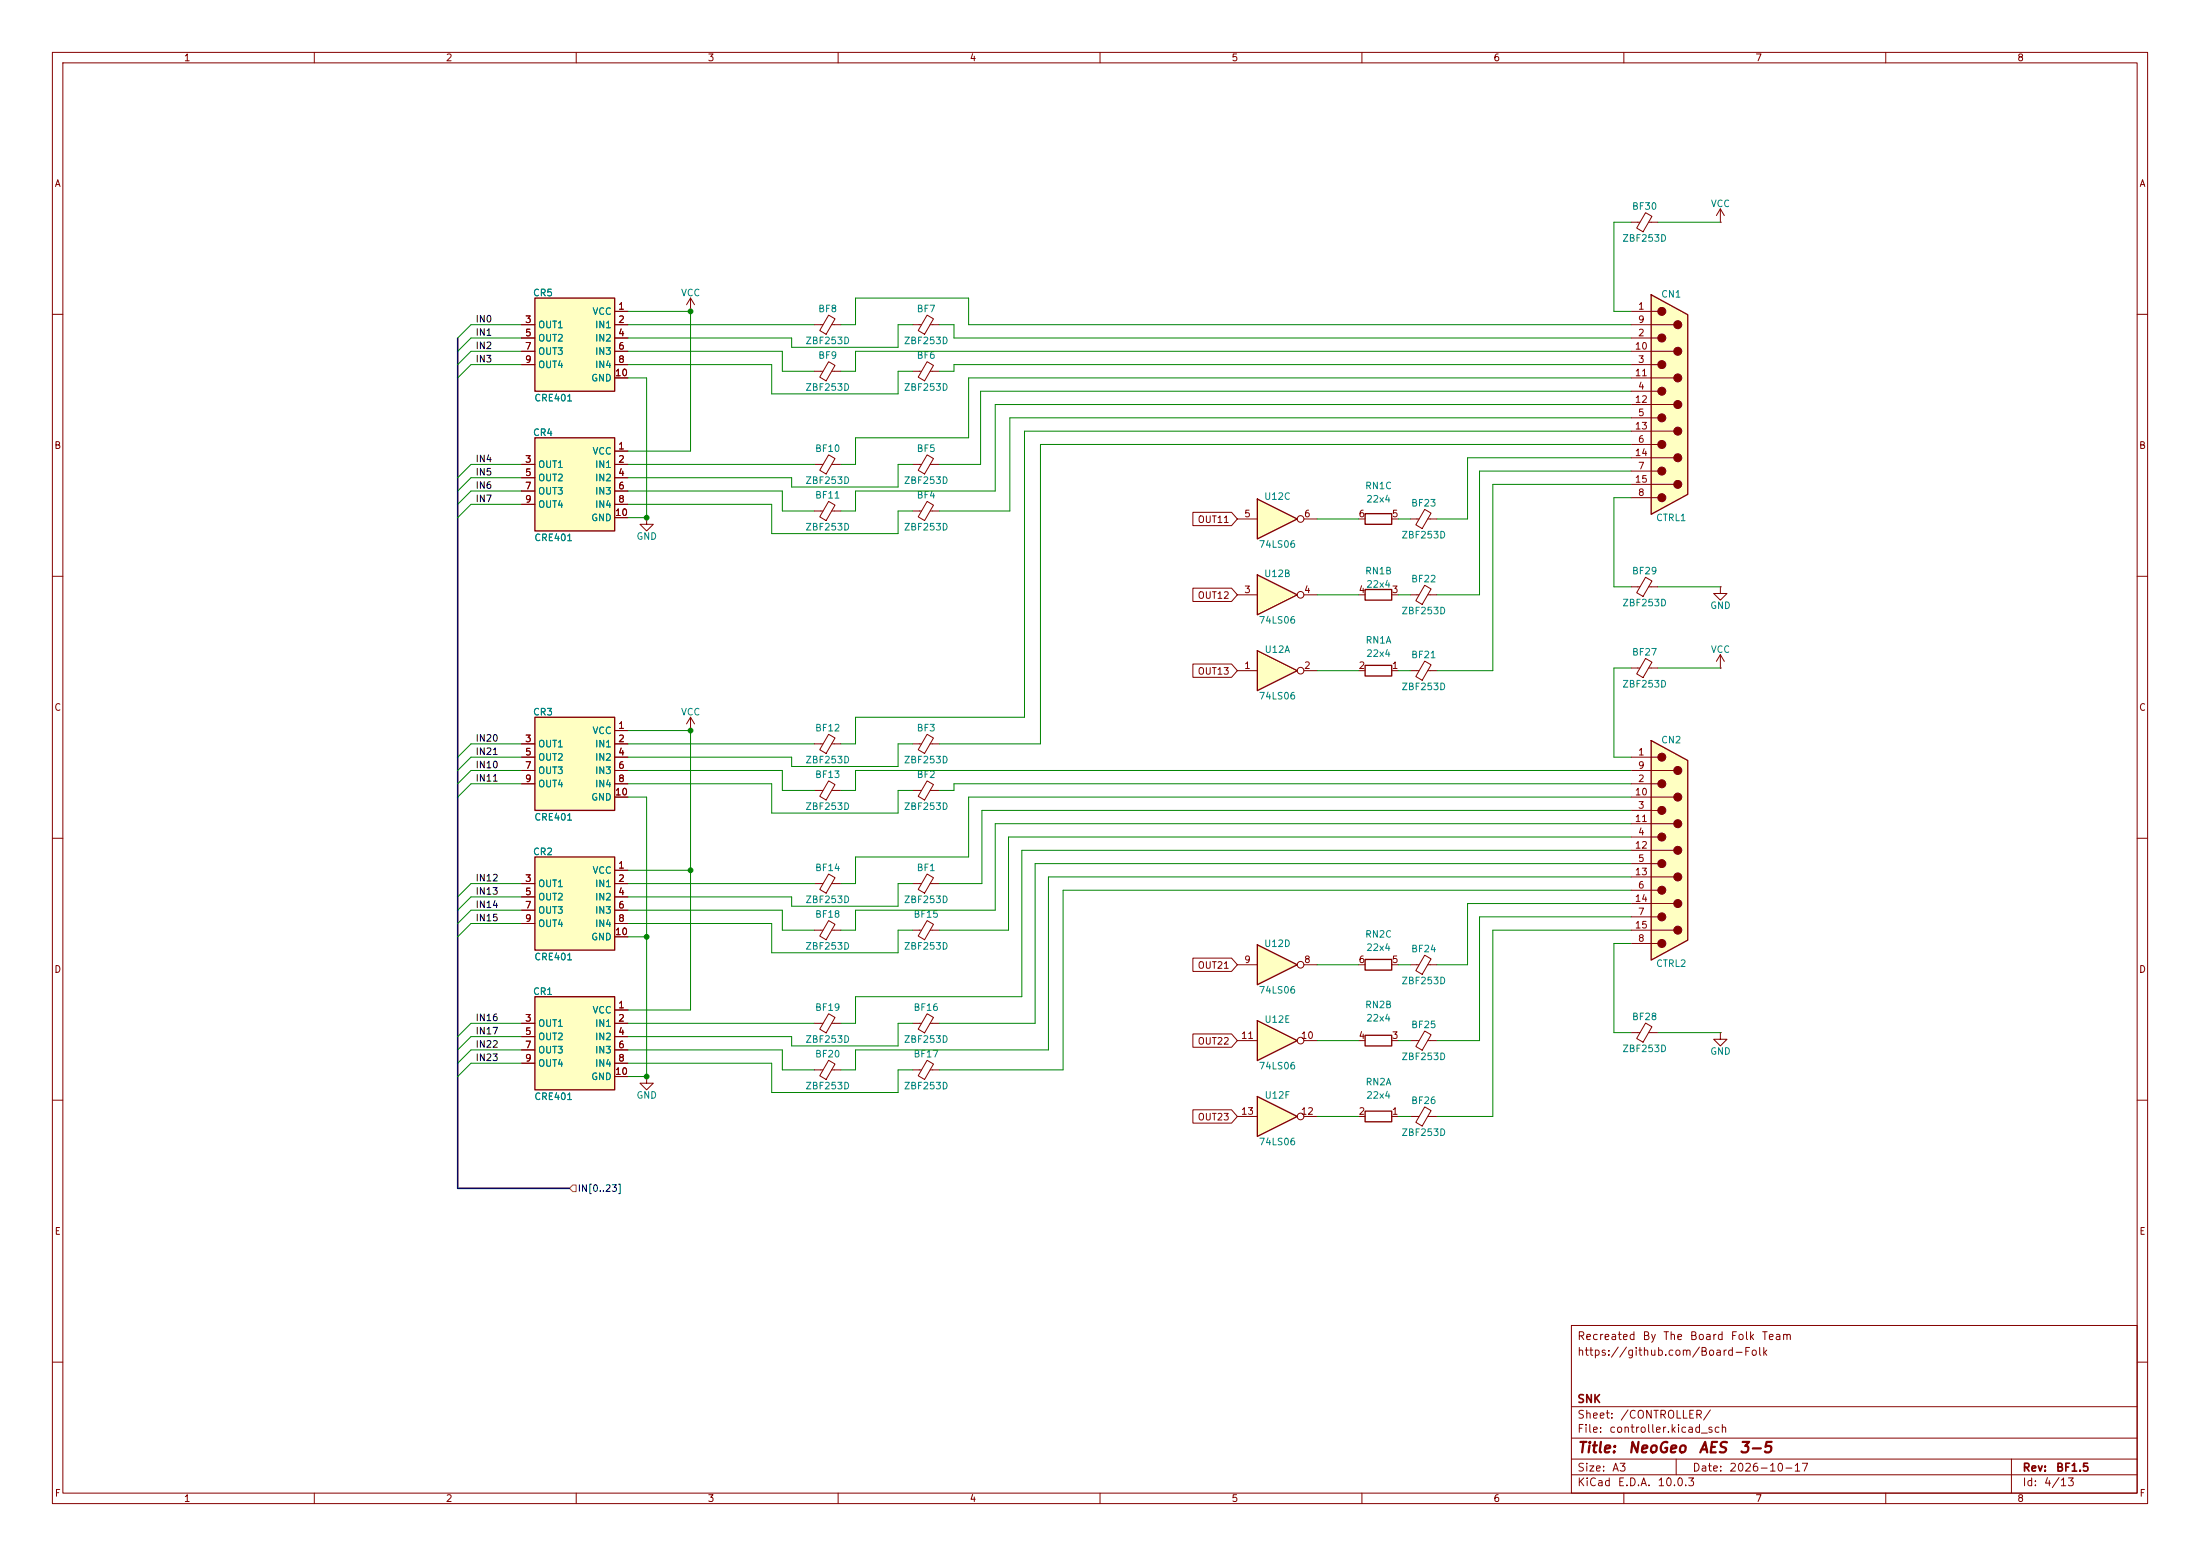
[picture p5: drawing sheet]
<svg xmlns="http://www.w3.org/2000/svg" width="420mm" height="297mm" viewBox="0 0 420 297" stroke-linecap="round" stroke-linejoin="round" font-family="sans-serif">
<g fill="none" stroke="#840000" stroke-width=".19">
<path d="M10 10h400v277h-400zM12 12h396v273h-396zM60 10v2M110 10v2M160 10v2M210 10v2M260 10v2M310 10v2M360 10v2M328.4 39.9v2.5M328.4 39.9l-.7 1.2M328.4 39.9l.8 1.2"/>
<path d="M311.4 42.4h1.7M314.1 40.6l1.3 .7-1.7 2.9-1.3-.7zM314.7 42.4h1.8M328.4 42.4h.1M10 60h2M155.4 70.9h1.7M158.2 69l1.2 .7-1.7 3-1.2-.7zM158.8 70.9h1.7M408 60h2M10 110h2M269.2 113.5h1.7M272 111.7l1.2 .7-1.7 3-1.2-.7z"/>
<path d="M272.6 113.5h1.7M311.4 112h1.7M314.1 110.2l1.3 .7-1.7 2.9-1.3-.7zM314.7 112h1.8M328.4 112v1.3h1.3l-1.3 1.3-1.2-1.3h1.2M328.4 112h.1M408 110h2M311.4 127.5h1.7M314.1 125.7l1.3 .7-1.7 2.9-1.3-.7zM314.7 127.5h1.8M328.4 127.5h.1M328.4 125l-.7 1.2"/>
<path d="M328.4 125l.8 1.2M328.4 125v2.5M10 160h2M174.2 142h1.7M174.2 150.9h1.7M177 140.2l1.2 .7-1.7 2.9-1.2-.7zM177 149l1.2 .8-1.7 2.9-1.2-.7zM177.6 142h1.7M177.6 150.9h1.7M408 160h2M10 210h2M408 210h2"/>
<path d="M300 253h108v32h-108zM10 260h2M300 278.5h108M300 274.5h108M300 268.5h108M320 278.5v3M384 278.5v6.5M408 260h2M60 285v2M110 285v2M160 285v2M210 285v2"/>
<path d="M260 285v2M300 281.5h108M310 285v2M360 285v2"/>
</g>
<path d="M315.2 56.3l7 3.8v34.3l-7 3.8z" fill="#ffffc2"/>
<g fill="none" stroke="#840000" stroke-width=".19">
<path d="M311.4 59.4h5.1M311.4 79.8h5.1M311.4 77.2h8.1M311.4 74.7h5.1M311.4 72.1h8.1M311.4 69.6h5.1M311.4 67.1h8.1M311.4 64.5h5.1M311.4 62h8.1M311.4 95h5.1M311.4 92.5h8.1M311.4 89.9h5.1"/>
<path d="M311.4 87.4h8.1M311.4 84.8h5.1M311.4 82.3h8.1M155.4 168.7h1.7M158.2 166.8l1.2 .7-1.7 3-1.2-.7zM158.8 168.7h1.7"/>
</g>
<path d="M315.2 56.3l7 3.8v34.3l-7 3.8z" fill="none" stroke="#840000" stroke-width=".25"/>
<g fill="#840000" stroke="#840000" stroke-width=".19">
<circle cx="317.2" cy="95" r=".76"/>
<circle cx="317.2" cy="89.9" r=".76"/>
<circle cx="317.2" cy="84.8" r=".76"/>
<circle cx="317.2" cy="79.8" r=".76"/>
<circle cx="317.2" cy="74.7" r=".76"/>
<circle cx="317.2" cy="69.6" r=".76"/>
<circle cx="317.2" cy="64.5" r=".76"/>
<circle cx="317.2" cy="59.4" r=".76"/>
<circle cx="320.3" cy="92.5" r=".76"/>
<circle cx="320.3" cy="87.4" r=".76"/>
<circle cx="320.3" cy="82.3" r=".76"/>
<circle cx="320.3" cy="77.2" r=".76"/>
<circle cx="320.3" cy="72.1" r=".76"/>
<circle cx="320.3" cy="67.1" r=".76"/>
<circle cx="320.3" cy="62" r=".76"/>
</g>
<path d="M240 109.7l7.6 3.8-7.6 3.8z" fill="#ffffc2"/>
<path d="M240 109.7l7.6 3.8-7.6 3.8z" fill="none" stroke="#840000" stroke-width=".25"/>
<g fill="none" stroke="#840000" stroke-width=".19">
<path d="M174.2 97.5h1.7M174.2 88.6h1.7M177 95.7l1.2 .7-1.7 3-1.2-.7zM177 86.8l1.2 .7-1.7 3-1.2-.7zM177.6 97.5h1.7M177.6 88.6h1.7M236.2 113.5h3.8M248.9 113.5h2.6"/>
<circle cx="248.3" cy="113.5" r=".63"/>
</g>
<path d="M240 95.3l7.6 3.8-7.6 3.8z" fill="#ffffc2"/>
<path d="M240 95.3l7.6 3.8-7.6 3.8zM260.6 112.5h5.1v2.1h-5.1zM260.6 127h5.1v2h-5.1z" fill="none" stroke="#840000" stroke-width=".25"/>
<g fill="none" stroke="#840000" stroke-width=".19">
<path d="M174.2 70.9h1.7M177 69l1.2 .7-1.7 3-1.2-.7zM177.6 70.9h1.7M236.2 99.1h3.8M248.9 99.1h2.6M259.3 113.5h1.3M265.7 113.5h1.3M259.3 128h1.3M265.7 128h1.3M269.2 128h1.7M272 126.2l1.2 .7-1.7 2.9-1.2-.7zM272.6 128h1.7"/>
<path d="M174.2 168.7h1.7M177 166.8l1.2 .7-1.7 3-1.2-.7zM177.6 168.7h1.7"/>
<circle cx="248.3" cy="99.1" r=".63"/>
</g>
<path d="M240 124.2l7.6 3.8-7.6 3.8z" fill="#ffffc2"/>
<path d="M260.6 98h5.1v2.1h-5.1zM240 124.2l7.6 3.8-7.6 3.8zM260.6 212.1h5.1v2h-5.1z" fill="none" stroke="#840000" stroke-width=".25"/>
<g fill="none" stroke="#840000" stroke-width=".19">
<path d="M259.3 99.1h1.3M265.7 99.1h1.3M236.2 128h3.8M248.9 128h2.6M259.3 213.1h1.3M265.7 213.1h1.3M269.2 213.1h1.7M272 211.3l1.2 .7-1.7 2.9-1.2-.7zM272.6 213.1h1.7"/>
<circle cx="248.3" cy="128" r=".63"/>
</g>
<path d="M240 209.3l7.6 3.8-7.6 3.8z" fill="#ffffc2"/>
<path d="M240 209.3l7.6 3.8-7.6 3.8z" fill="none" stroke="#840000" stroke-width=".25"/>
<g fill="none" stroke="#840000" stroke-width=".19">
<path d="M155.4 142h1.7M158.2 140.2l1.2 .7-1.7 2.9-1.2-.7zM158.8 142h1.7M236.2 213.1h3.8M248.9 213.1h2.6"/>
<circle cx="248.3" cy="213.1" r=".63"/>
</g>
<path d="M240 180.3l7.6 3.9-7.6 3.8z" fill="#ffffc2"/>
<path d="M240 180.3l7.6 3.9-7.6 3.8z" fill="none" stroke="#840000" stroke-width=".25"/>
<g fill="none" stroke="#840000" stroke-width=".19">
<path d="M174.2 62h1.7M177 60.1l1.2 .8-1.7 2.9-1.2-.7zM177.6 62h1.7M236.2 184.2h3.8M248.9 184.2h2.6"/>
<circle cx="248.3" cy="184.1" r=".63"/>
</g>
<path d="M240 194.8l7.6 3.8-7.6 3.8z" fill="#ffffc2"/>
<path d="M240 194.8l7.6 3.8-7.6 3.8z" fill="none" stroke="#840000" stroke-width=".25"/>
<g fill="none" stroke="#840000" stroke-width=".19">
<path d="M155.4 97.5h1.7M158.2 95.7l1.2 .7-1.7 3-1.2-.7zM158.8 97.5h1.7M155.4 150.9h1.7M158.2 149l1.2 .8-1.7 2.9-1.2-.7zM158.8 150.9h1.7M236.2 198.6h3.8M248.9 198.6h2.6"/>
<circle cx="248.3" cy="198.6" r=".63"/>
</g>
<path d="M102.1 163.6h15.2v17.8h-15.2z" fill="#ffffc2"/>
<path d="M102.1 163.6h15.2v17.8h-15.2zM260.6 183.1h5.1v2.1h-5.1zM260.6 197.6h5.1v2h-5.1z" fill="none" stroke="#840000" stroke-width=".25"/>
<g fill="none" stroke="#840000" stroke-width=".19">
<path d="M99.6 168.7h2.5M99.6 171.2h2.5M99.6 173.7h2.5M99.6 176.3h2.5M117.3 166.1h2.6M117.3 168.7h2.6M117.3 171.2h2.6M117.3 173.7h2.6M117.3 176.3h2.6M117.3 178.8h2.6M259.3 198.6h1.3M259.3 184.2h1.3"/>
<path d="M265.7 198.6h1.3M265.7 184.2h1.3M269.2 198.6h1.7M269.2 184.2h1.7M272 196.8l1.2 .7-1.7 3-1.2-.8zM272 182.3l1.2 .7-1.7 3-1.2-.7zM272.6 198.6h1.7M272.6 184.2h1.7M311.4 197.1h1.7M314.1 195.3l1.3 .7-1.7 2.9-1.3-.7zM314.7 197.1h1.8M328.4 197.1v1.3h1.3l-1.3 1.2-1.2-1.2h1.2"/>
<path d="M328.4 197.1h.1"/>
</g>
<path d="M315.2 141.4l7 3.8v34.3l-7 3.8z" fill="#ffffc2"/>
<g fill="none" stroke="#840000" stroke-width=".19">
<path d="M311.4 159.8h5.1M311.4 157.2h8.1M311.4 154.7h5.1M311.4 152.1h8.1M311.4 149.6h5.1M311.4 147.1h8.1M311.4 144.5h5.1M311.4 177.5h8.1M311.4 175h5.1M311.4 172.5h8.1M311.4 169.9h5.1M311.4 167.4h8.1"/>
<path d="M311.4 164.8h5.1M311.4 162.3h8.1M311.4 180.1h5.1"/>
</g>
<path d="M315.2 141.4l7 3.8v34.3l-7 3.8z" fill="none" stroke="#840000" stroke-width=".25"/>
<g fill="#840000" stroke="#840000" stroke-width=".19">
<circle cx="317.2" cy="180.1" r=".76"/>
<circle cx="317.2" cy="175" r=".76"/>
<circle cx="317.2" cy="169.9" r=".76"/>
<circle cx="317.2" cy="164.8" r=".76"/>
<circle cx="317.2" cy="159.8" r=".76"/>
<circle cx="317.2" cy="154.7" r=".76"/>
<circle cx="317.2" cy="149.6" r=".76"/>
<circle cx="317.2" cy="144.5" r=".76"/>
<circle cx="320.3" cy="177.5" r=".76"/>
<circle cx="320.3" cy="172.5" r=".76"/>
<circle cx="320.3" cy="167.4" r=".76"/>
<circle cx="320.3" cy="162.3" r=".76"/>
<circle cx="320.3" cy="157.2" r=".76"/>
<circle cx="320.3" cy="152.1" r=".76"/>
<circle cx="320.3" cy="147.1" r=".76"/>
</g>
<path d="M102.1 56.9h15.2v17.8h-15.2z" fill="#ffffc2"/>
<path d="M102.1 56.9h15.2v17.8h-15.2z" fill="none" stroke="#840000" stroke-width=".25"/>
<g fill="none" stroke="#840000" stroke-width=".19">
<path d="M117.3 59.4h2.6M131.8 59.4h.1M131.8 56.9l-.7 1.3M131.8 56.9l.8 1.3M131.8 56.9v2.5M99.6 62h2.5M99.6 64.5h2.5M99.6 67.1h2.5M99.6 69.6h2.5M117.3 62h2.6M117.3 64.5h2.6M117.3 67.1h2.6"/>
<path d="M117.3 69.6h2.6M117.3 72.1h2.6"/>
</g>
<path d="M102.1 83.6h15.2v17.7h-15.2z" fill="#ffffc2"/>
<path d="M102.1 83.6h15.2v17.7h-15.2z" fill="none" stroke="#840000" stroke-width=".25"/>
<g fill="none" stroke="#840000" stroke-width=".19">
<path d="M99.6 88.6h2.5M99.6 91.2h2.5M99.6 93.7h2.5M99.6 96.3h2.5M117.3 86.1h2.6M117.3 88.6h2.6M117.3 91.2h2.6M117.3 93.7h2.6M117.3 96.3h2.6M117.3 98.8h2.6M269.2 99.1h1.7M272 97.2l1.2 .7-1.7 3-1.2-.7z"/>
<path d="M272.6 99.1h1.7"/>
</g>
<path d="M102.1 136.9h15.2v17.8h-15.2z" fill="#ffffc2"/>
<path d="M102.1 136.9h15.2v17.8h-15.2z" fill="none" stroke="#840000" stroke-width=".25"/>
<g fill="none" stroke="#840000" stroke-width=".19">
<path d="M155.4 62h1.7M158.2 60.1l1.2 .8-1.7 2.9-1.2-.7zM158.8 62h1.7M123.4 98.8v1.3h1.3l-1.3 1.2-1.2-1.2h1.2M123.4 98.8h.1M155.4 88.6h1.7M158.2 86.8l1.2 .7-1.7 3-1.2-.7zM158.8 88.6h1.7M117.3 139.4h2.6M131.8 139.4h.1M131.8 136.9l-.7 1.3M131.8 136.9l.8 1.3"/>
<path d="M131.8 136.9v2.5M99.6 142h2.5M99.6 144.5h2.5M99.6 147.1h2.5M99.6 149.6h2.5M117.3 142h2.6M117.3 144.5h2.6M117.3 147.1h2.6M117.3 149.6h2.6M117.3 152.1h2.6M155.4 177.5h1.7M158.2 175.7l1.2 .7-1.7 3-1.2-.7z"/>
<path d="M158.8 177.5h1.7M174.2 177.5h1.7M177 175.7l1.2 .7-1.7 3-1.2-.7zM177.6 177.5h1.7M155.4 195.3h1.7M158.2 193.5l1.2 .7-1.7 3-1.2-.8zM158.8 195.3h1.7M174.2 195.3h1.7M177 193.5l1.2 .7-1.7 3-1.2-.8zM177.6 195.3h1.7M155.4 204.2h1.7M158.2 202.4l1.2 .7-1.7 2.9-1.2-.7z"/>
<path d="M158.8 204.2h1.7M174.2 204.2h1.7M177 202.4l1.2 .7-1.7 2.9-1.2-.7zM177.6 204.2h1.7"/>
</g>
<path d="M102.1 190.2h15.2v17.8h-15.2z" fill="#ffffc2"/>
<path d="M102.1 190.2h15.2v17.8h-15.2z" fill="none" stroke="#840000" stroke-width=".25"/>
<g fill="none" stroke="#840000" stroke-width=".19">
<path d="M117.3 59.4h2.6M99.6 62h2.5M99.6 64.5h2.5M99.6 67.1h2.5M99.6 69.6h2.5M117.3 62h2.6M117.3 64.5h2.6M117.3 67.1h2.6M117.3 69.6h2.6M117.3 72.1h2.6M99.6 88.6h2.5M99.6 91.2h2.5"/>
<path d="M99.6 93.7h2.5M99.6 96.3h2.5M117.3 86.1h2.6M117.3 88.6h2.6M117.3 91.2h2.6M117.3 93.7h2.6M117.3 96.3h2.6M117.3 98.8h2.6M227.7 97.8h7.4l1.1 1.3-1.1 1.2h-7.4zM227.7 112.3h7.4l1.1 1.2-1.1 1.3h-7.4zM117.3 139.4h2.6M227.7 126.7h7.4l1.1 1.3-1.1 1.3h-7.4z"/>
<path d="M99.6 142h2.5M99.6 144.5h2.5M99.6 147.1h2.5M99.6 149.6h2.5M117.3 142h2.6M117.3 144.5h2.6M117.3 147.1h2.6M117.3 149.6h2.6M117.3 152.1h2.6M99.6 168.7h2.5M99.6 171.2h2.5M99.6 173.7h2.5"/>
<path d="M99.6 176.3h2.5M117.3 166.1h2.6M117.3 168.7h2.6M117.3 171.2h2.6M117.3 173.7h2.6M117.3 176.3h2.6M117.3 178.8h2.6M99.6 195.3h2.5M99.6 197.9h2.5M117.3 192.8h2.6M117.3 195.3h2.6M117.3 197.9h2.6"/>
<path d="M227.7 197.4h7.4l1.1 1.2-1.1 1.3h-7.4zM227.7 182.9h7.4l1.1 1.3-1.1 1.2h-7.4zM99.6 200.4h2.5M99.6 202.9h2.5M117.3 200.4h2.6M117.3 202.9h2.6M117.3 205.5h2.6M123.4 205.5v1.3h1.3l-1.3 1.2-1.2-1.2h1.2M123.4 205.5h.1M227.7 211.8h7.4l1.1 1.3-1.1 1.3h-7.4z"/>
</g>
<path d="M109.3 226.2h.7v1.3h-.7l-.6-.7z" fill="none" stroke="#848400" stroke-width=".19"/>
<path d="M87.4 64.5v162.3h21.3" fill="none" stroke="#000084" stroke-width=".3"/>
<g fill="none" stroke="#008400" stroke-width=".19">
<path d="M119.9 59.4h11.9v26.7h-11.9M311.4 42.4h-3.3v17h3.3M316.5 42.4h11.9M99.6 62h-9.7l-2.5 2.5M99.6 64.5h-9.7l-2.5 2.6M99.6 69.6h-9.7l-2.5 2.5M99.6 67.1h-9.7l-2.5 2.5M119.9 69.6h27.4v5.6h24.1v-4.3h2.8M119.9 67.1h29.5v3.8h6M119.9 72.1h3.5v26.7h-3.5M119.9 62h35.5M160.5 62h2.8v-5.1h21.6v5.1h126.5"/>
<path d="M174.2 62h-2.8v4.3h-20.3v-1.8h-31.2M179.3 62h2.8v2.5h129.3M311.4 77.2h-121.4v16.5h-26.7v3.8h-2.8M311.4 79.8h-118.6v17.7h-13.5M311.4 67.1h-148.1v3.8h-2.8M311.4 72.1h-126.5v11.5h-21.6v5h-2.8M311.4 69.6h-129.3v1.3h-2.8M311.4 74.7h-124.2v13.9h-7.9M99.6 88.6h-9.7l-2.5 2.6M99.6 96.3h-9.7l-2.5 2.5M99.6 93.7h-9.7l-2.5 2.6M99.6 91.2h-9.7l-2.5 2.5"/>
<path d="M119.9 93.7h29.5v3.8h6M119.9 96.3h27.4v5.6h24.1v-4.4h2.8M119.9 88.6h35.5M174.2 88.6h-2.8v4.4h-20.3v-1.8h-31.2M251.5 99.1h7.8M267 99.1h2.2M311.4 92.5h-26.4v35.5h-10.7M311.4 82.3h-115.8v54.6h-32.3v5.1h-2.8M311.4 84.8h-112.8v57.2h-19.3M311.4 89.9h-29v23.6h-8.1M311.4 87.4h-31.2v11.7h-5.9M311.4 95h-3.3v17h3.3"/>
<path d="M251.5 113.5h7.8M267 113.5h2.2M316.5 112h11.9M119.9 139.4h11.9v53.4h-11.9M251.5 128h7.8M267 128h2.2M311.4 127.5h-3.3v17h3.3M316.5 127.5h11.9M99.6 144.5h-9.7l-2.5 2.6M99.6 142h-9.7l-2.5 2.5M99.6 149.6h-9.7l-2.5 2.5M99.6 147.1h-9.7l-2.5 2.5"/>
<path d="M119.9 149.6h27.4v5.6h24.1v-4.3h2.8M119.9 152.1h3.5v53.4h-3.5M119.9 147.1h29.5v3.8h6M119.9 142h35.5M174.2 142h-2.8v4.3h-20.3v-1.8h-31.2M311.4 147.1h-148.1v3.8h-2.8M311.4 152.1h-126.5v11.5h-21.6v5.1h-2.8M311.4 157.2h-121.4v16.5h-26.7v3.8h-2.8M311.4 154.7h-123.9v14h-8.2M311.4 149.6h-129.3v1.3h-2.8M311.4 159.8h-118.9v17.7h-13.2M99.6 168.7h-9.7l-2.5 2.5"/>
<path d="M99.6 176.3h-9.7l-2.5 2.5M99.6 173.7h-9.7l-2.5 2.6M99.6 171.2h-9.7l-2.5 2.5M119.9 176.3h27.4v5.6h24.1v-4.4h2.8M119.9 168.7h35.5M119.9 173.7h29.5v3.8h6M119.9 178.8h3.5M119.9 166.1h11.9M174.2 168.7h-2.8v4.3h-20.3v-1.8h-31.2M311.4 167.4h-111.2v33h-36.9v3.8h-2.8M311.4 162.3h-116.3v27.9h-31.8v5.1h-2.8M311.4 169.9h-108.5v34.3h-23.6"/>
<path d="M311.4 164.8h-113.8v30.5h-18.3M311.4 177.5h-26.4v35.6h-10.7M311.4 175h-29v23.6h-8.1M311.4 172.5h-31.2v11.7h-5.9M99.6 195.3h-9.7l-2.5 2.6M99.6 197.9h-9.7l-2.5 2.5M119.9 195.3h35.5M174.2 195.3h-2.8v4.3h-20.3v-1.7h-31.2M251.5 184.2h7.8M251.5 198.6h7.8M267 184.2h2.2M267 198.6h2.2"/>
<path d="M311.4 180.1h-3.3v17h3.3M316.5 197.1h11.9M99.6 200.4h-9.7l-2.5 2.5M99.6 202.9h-9.7l-2.5 2.6M119.9 200.4h29.5v3.8h6M119.9 202.9h27.4v5.6h24.1v-4.3h2.8M251.5 213.1h7.8M267 213.1h2.2"/>
</g>
<g fill="#008400" stroke="#008400" stroke-width=".19">
<circle cx="131.8" cy="59.4" r=".46"/>
<circle cx="123.4" cy="98.8" r=".46"/>
<circle cx="123.4" cy="205.5" r=".46"/>
<circle cx="123.4" cy="178.8" r=".46"/>
<circle cx="131.8" cy="139.4" r=".46"/>
<circle cx="131.8" cy="166.1" r=".46"/>
</g>
<g font-size="2" fill="#840000">
<text x="301" y="277.8">Title:</text>
<text x="310.7" y="277.8">NeoGeo</text>
<text x="324.1" y="277.8">AES</text>
<text x="331.9" y="277.8">3-5</text>
</g>
<g font-size="1.5" fill="#840000">
<text x="301" y="256.1">Recreated</text>
<text x="313.4" y="256.1">By</text>
<text x="317.4" y="256.1">The</text>
<text x="322.5" y="256.1">Board</text>
<text x="330.3" y="256.1">Folk</text>
<text x="336.2" y="256.1">Team</text>
<text x="301" y="259.1">https://github.com/Board-Folk</text>
<text x="301" y="268.1">SNK</text>
<text x="301" y="273.8">File:</text>
<text x="301" y="271.1">Sheet:</text>
<text x="307.1" y="273.8">controller.kicad_sch</text>
<text x="309.2" y="271.1">/CONTROLLER/</text>
<text x="301" y="281.2">Size:</text>
<text x="307.6" y="281.2">A3</text>
<text x="323" y="281.2">Date:</text>
<text x="330" y="281.2">2026-10-17</text>
<text x="386" y="281.2">Rev:</text>
<text x="392.4" y="281.2">BF1.5</text>
<text x="301" y="284">KiCad</text>
<text x="308.7" y="284">E.D.A.</text>
<text x="316.3" y="284">10.0.3</text>
<text x="386" y="284">Id:</text>
<text x="390.1" y="284">4/13</text>
</g>
<g font-size="1.3" fill="#840000">
<text x="35" y="12">1</text>
<text x="85" y="12">2</text>
<text x="135" y="12">3</text>
<text x="185" y="12">4</text>
<text x="235" y="12">5</text>
<text x="285" y="12">6</text>
<text x="335" y="12">7</text>
<text x="385" y="12">8</text>
<text x="10.3" y="36">A</text>
<text x="408.3" y="36">A</text>
<text x="117.9" y="59.4">1</text>
<text x="312.6" y="59.4">1</text>
<text x="100.1" y="62">3</text>
<text x="100.1" y="64.5">5</text>
<text x="117.9" y="62">2</text>
<text x="117.9" y="64.5">4</text>
<text x="312.6" y="64.5">2</text>
<text x="312.6" y="62">9</text>
<text x="100.1" y="67">7</text>
<text x="100.1" y="69.6">9</text>
<text x="117.9" y="67">6</text>
<text x="117.9" y="69.6">8</text>
<text x="312" y="67">10</text>
<text x="312.6" y="69.6">3</text>
<text x="117.3" y="72.1">10</text>
<text x="312" y="72.1">11</text>
<text x="312" y="77.2">12</text>
<text x="312.6" y="74.7">4</text>
<text x="312" y="82.3">13</text>
<text x="312.6" y="79.7">5</text>
<text x="10.3" y="86">B</text>
<text x="100.1" y="88.6">3</text>
<text x="117.9" y="86.1">1</text>
<text x="117.9" y="88.6">2</text>
<text x="312" y="87.4">14</text>
<text x="312.6" y="84.8">6</text>
<text x="312.6" y="89.9">7</text>
<text x="408.2" y="86">B</text>
<text x="100.1" y="91.2">5</text>
<text x="100.1" y="93.7">7</text>
<text x="117.9" y="91.2">4</text>
<text x="117.9" y="93.7">6</text>
<text x="312" y="92.4">15</text>
<text x="312.6" y="95">8</text>
<text x="100.1" y="96.2">9</text>
<text x="117.3" y="98.8">10</text>
<text x="117.9" y="96.2">8</text>
<text x="228.5" y="100.1">OUT11</text>
<text x="237.4" y="99">5</text>
<text x="248.8" y="99">6</text>
<text x="259.3" y="99">6</text>
<text x="265.6" y="99">5</text>
<text x="237.4" y="113.5">3</text>
<text x="248.8" y="113.5">4</text>
<text x="259.3" y="113.5">4</text>
<text x="265.6" y="113.5">3</text>
<text x="228.5" y="114.6">OUT12</text>
<text x="228.5" y="129.1">OUT13</text>
<text x="237.4" y="128">1</text>
<text x="248.8" y="128">2</text>
<text x="259.3" y="128">2</text>
<text x="265.6" y="128">1</text>
<text x="10.3" y="136">C</text>
<text x="408.2" y="136">C</text>
<text x="100.1" y="142">3</text>
<text x="117.9" y="139.4">1</text>
<text x="117.9" y="142">2</text>
<text x="100.1" y="144.5">5</text>
<text x="100.1" y="147">7</text>
<text x="100.1" y="149.6">9</text>
<text x="117.9" y="144.5">4</text>
<text x="117.9" y="147">6</text>
<text x="117.9" y="149.6">8</text>
<text x="312.6" y="144.5">1</text>
<text x="312.6" y="149.6">2</text>
<text x="312.6" y="147">9</text>
<text x="117.3" y="152.1">10</text>
<text x="312" y="152.1">10</text>
<text x="312.6" y="154.7">3</text>
<text x="312" y="157.2">11</text>
<text x="312.6" y="159.7">4</text>
<text x="117.9" y="166.1">1</text>
<text x="312" y="162.3">12</text>
<text x="312" y="167.4">13</text>
<text x="312.6" y="164.8">5</text>
<text x="100.1" y="168.6">3</text>
<text x="100.1" y="171.2">5</text>
<text x="100.1" y="173.7">7</text>
<text x="117.9" y="168.6">2</text>
<text x="117.9" y="171.2">4</text>
<text x="117.9" y="173.7">6</text>
<text x="312" y="172.4">14</text>
<text x="312.6" y="169.9">6</text>
<text x="100.1" y="176.3">9</text>
<text x="117.3" y="178.8">10</text>
<text x="117.9" y="176.3">8</text>
<text x="312" y="177.5">15</text>
<text x="312.6" y="175">7</text>
<text x="10.3" y="186">D</text>
<text x="228.5" y="185.2">OUT21</text>
<text x="237.4" y="184.1">9</text>
<text x="248.8" y="184.1">8</text>
<text x="259.3" y="184.1">6</text>
<text x="265.6" y="184.1">5</text>
<text x="312.6" y="180.1">8</text>
<text x="408.2" y="186">D</text>
<text x="100.1" y="195.3">3</text>
<text x="100.1" y="197.8">5</text>
<text x="117.9" y="192.8">1</text>
<text x="117.9" y="195.3">2</text>
<text x="117.9" y="197.8">4</text>
<text x="100.1" y="200.4">7</text>
<text x="100.1" y="202.9">9</text>
<text x="117.9" y="200.4">6</text>
<text x="117.9" y="202.9">8</text>
<text x="228.5" y="199.7">OUT22</text>
<text x="236.8" y="198.6">11</text>
<text x="248.2" y="198.6">10</text>
<text x="259.3" y="198.6">4</text>
<text x="265.6" y="198.6">3</text>
<text x="117.3" y="205.5">10</text>
<text x="228.5" y="214.2">OUT23</text>
<text x="236.8" y="213.1">13</text>
<text x="248.2" y="213.1">12</text>
<text x="259.3" y="213.1">2</text>
<text x="265.6" y="213.1">1</text>
<text x="10.3" y="236">E</text>
<text x="408.3" y="236">E</text>
<text x="10.3" y="286">F</text>
<text x="35" y="287">1</text>
<text x="85" y="287">2</text>
<text x="135" y="287">3</text>
<text x="185" y="287">4</text>
<text x="235" y="287">5</text>
<text x="285" y="287">6</text>
<text x="335" y="287">7</text>
<text x="385" y="287">8</text>
<text x="408.3" y="286">F</text>
</g>
<g font-size="1.3" fill="#008484">
<text x="311.5" y="40.3">BF30</text>
<text x="326.5" y="39.8">VCC</text>
<text x="309.6" y="46.4">ZBF253D</text>
<text x="101.7" y="56.9">CR5</text>
<text x="129.9" y="56.9">VCC</text>
<text x="156.1" y="59.9">BF8</text>
<text x="174.9" y="59.9">BF7</text>
<text x="317" y="57.1">CN1</text>
<text x="102.6" y="62.9">OUT1</text>
<text x="102.6" y="65.5">OUT2</text>
<text x="113" y="60.4">VCC</text>
<text x="113.5" y="62.9">IN1</text>
<text x="113.5" y="65.5">IN2</text>
<text x="153.7" y="66">ZBF253D</text>
<text x="172.4" y="66">ZBF253D</text>
<text x="102.6" y="68">OUT3</text>
<text x="102.6" y="70.6">OUT4</text>
<text x="113.5" y="68">IN3</text>
<text x="113.5" y="70.6">IN4</text>
<text x="156.1" y="68.8">BF9</text>
<text x="174.9" y="68.8">BF6</text>
<text x="101.9" y="76.9">CRE401</text>
<text x="112.8" y="73.1">GND</text>
<text x="153.7" y="74.9">ZBF253D</text>
<text x="172.4" y="74.9">ZBF253D</text>
<text x="101.7" y="83.5">CR4</text>
<text x="102.6" y="89.6">OUT1</text>
<text x="113" y="87.1">VCC</text>
<text x="113.5" y="89.6">IN1</text>
<text x="155.5" y="86.6">BF10</text>
<text x="174.9" y="86.6">BF5</text>
<text x="102.6" y="92.2">OUT2</text>
<text x="102.6" y="94.7">OUT3</text>
<text x="113.5" y="92.2">IN2</text>
<text x="113.5" y="94.7">IN3</text>
<text x="153.7" y="92.7">ZBF253D</text>
<text x="155.5" y="95.5">BF11</text>
<text x="172.4" y="92.7">ZBF253D</text>
<text x="174.9" y="95.5">BF4</text>
<text x="241.2" y="95.7">U12C</text>
<text x="260.5" y="93.7">RN1C</text>
<text x="102.6" y="97.2">OUT4</text>
<text x="112.8" y="99.8">GND</text>
<text x="113.5" y="97.2">IN4</text>
<text x="153.7" y="101.6">ZBF253D</text>
<text x="172.4" y="101.6">ZBF253D</text>
<text x="260.7" y="96.2">22x4</text>
<text x="269.3" y="97">BF23</text>
<text x="316" y="99.8">CTRL1</text>
<text x="101.9" y="103.6">CRE401</text>
<text x="121.4" y="103.3">GND</text>
<text x="240.2" y="104.9">74LS06</text>
<text x="267.4" y="103.1">ZBF253D</text>
<text x="241.2" y="110.4">U12B</text>
<text x="260.5" y="109.9">RN1B</text>
<text x="260.7" y="112.5">22x4</text>
<text x="269.3" y="111.5">BF22</text>
<text x="311.5" y="109.9">BF29</text>
<text x="240.2" y="119.3">74LS06</text>
<text x="267.4" y="117.6">ZBF253D</text>
<text x="309.6" y="116">ZBF253D</text>
<text x="326.4" y="116.5">GND</text>
<text x="241.3" y="124.9">U12A</text>
<text x="260.6" y="123.1">RN1A</text>
<text x="260.7" y="125.7">22x4</text>
<text x="269.3" y="125.9">BF21</text>
<text x="311.5" y="125.4">BF27</text>
<text x="326.5" y="124.9">VCC</text>
<text x="309.6" y="131.5">ZBF253D</text>
<text x="101.7" y="136.9">CR3</text>
<text x="129.9" y="136.9">VCC</text>
<text x="240.2" y="133.8">74LS06</text>
<text x="267.4" y="132">ZBF253D</text>
<text x="102.6" y="143">OUT1</text>
<text x="113" y="140.4">VCC</text>
<text x="113.5" y="143">IN1</text>
<text x="155.5" y="139.9">BF12</text>
<text x="174.9" y="139.9">BF3</text>
<text x="317" y="142.2">CN2</text>
<text x="102.6" y="145.5">OUT2</text>
<text x="102.6" y="148">OUT3</text>
<text x="113.5" y="145.5">IN2</text>
<text x="113.5" y="148">IN3</text>
<text x="153.7" y="146">ZBF253D</text>
<text x="155.5" y="148.8">BF13</text>
<text x="172.4" y="146">ZBF253D</text>
<text x="174.9" y="148.8">BF2</text>
<text x="102.6" y="150.6">OUT4</text>
<text x="112.8" y="153.1">GND</text>
<text x="113.5" y="150.6">IN4</text>
<text x="153.7" y="154.9">ZBF253D</text>
<text x="172.4" y="154.9">ZBF253D</text>
<text x="101.9" y="156.9">CRE401</text>
<text x="101.7" y="163.5">CR2</text>
<text x="113" y="167.1">VCC</text>
<text x="155.5" y="166.6">BF14</text>
<text x="174.9" y="166.6">BF1</text>
<text x="102.6" y="169.6">OUT1</text>
<text x="102.6" y="172.2">OUT2</text>
<text x="113.5" y="169.6">IN1</text>
<text x="113.5" y="172.2">IN2</text>
<text x="153.7" y="172.7">ZBF253D</text>
<text x="172.4" y="172.7">ZBF253D</text>
<text x="102.6" y="174.7">OUT3</text>
<text x="102.6" y="177.2">OUT4</text>
<text x="112.8" y="179.8">GND</text>
<text x="113.5" y="174.7">IN3</text>
<text x="113.5" y="177.2">IN4</text>
<text x="155.5" y="175.5">BF18</text>
<text x="174.3" y="175.5">BF15</text>
<text x="260.5" y="179.3">RN2C</text>
<text x="101.9" y="183.6">CRE401</text>
<text x="153.7" y="181.6">ZBF253D</text>
<text x="172.4" y="181.6">ZBF253D</text>
<text x="241.2" y="181.1">U12D</text>
<text x="260.7" y="181.8">22x4</text>
<text x="269.3" y="182.1">BF24</text>
<text x="316" y="184.9">CTRL2</text>
<text x="101.7" y="190.2">CR1</text>
<text x="240.2" y="189.9">74LS06</text>
<text x="267.4" y="188.2">ZBF253D</text>
<text x="102.6" y="196.3">OUT1</text>
<text x="113" y="193.8">VCC</text>
<text x="113.5" y="196.3">IN1</text>
<text x="155.5" y="193.2">BF19</text>
<text x="174.3" y="193.2">BF16</text>
<text x="241.3" y="195.5">U12E</text>
<text x="260.5" y="192.7">RN2B</text>
<text x="260.7" y="195.3">22x4</text>
<text x="269.3" y="196.6">BF25</text>
<text x="311.5" y="195">BF28</text>
<text x="102.6" y="198.8">OUT2</text>
<text x="102.6" y="201.4">OUT3</text>
<text x="102.6" y="203.9">OUT4</text>
<text x="113.5" y="198.8">IN2</text>
<text x="113.5" y="201.4">IN3</text>
<text x="113.5" y="203.9">IN4</text>
<text x="153.7" y="199.3">ZBF253D</text>
<text x="155.5" y="202.1">BF20</text>
<text x="172.4" y="199.3">ZBF253D</text>
<text x="174.3" y="202.1">BF17</text>
<text x="267.4" y="202.6">ZBF253D</text>
<text x="309.6" y="201.1">ZBF253D</text>
<text x="326.4" y="201.6">GND</text>
<text x="112.8" y="206.5">GND</text>
<text x="153.7" y="208.2">ZBF253D</text>
<text x="172.4" y="208.2">ZBF253D</text>
<text x="240.2" y="204.4">74LS06</text>
<text x="260.6" y="207.5">RN2A</text>
<text x="101.9" y="210.3">CRE401</text>
<text x="121.4" y="210">GND</text>
<text x="241.3" y="210">U12F</text>
<text x="260.7" y="210">22x4</text>
<text x="269.3" y="211">BF26</text>
<text x="240.2" y="218.9">74LS06</text>
<text x="267.4" y="217.1">ZBF253D</text>
</g>
<g font-size="1.3">
<text x="90.7" y="61.9">IN0</text>
<text x="90.7" y="64.4">IN1</text>
<text x="90.7" y="69.5">IN3</text>
<text x="90.7" y="66.9">IN2</text>
<text x="90.7" y="88.5">IN4</text>
<text x="90.7" y="93.6">IN6</text>
<text x="90.7" y="91.1">IN5</text>
<text x="90.7" y="96.1">IN7</text>
<text x="90.7" y="141.9">IN20</text>
<text x="90.7" y="149.5">IN11</text>
<text x="90.7" y="146.9">IN10</text>
<text x="90.7" y="144.4">IN21</text>
<text x="90.7" y="173.6">IN14</text>
<text x="90.7" y="168.5">IN12</text>
<text x="90.7" y="171.1">IN13</text>
<text x="90.7" y="176.2">IN15</text>
<text x="90.7" y="197.7">IN17</text>
<text x="90.7" y="195.2">IN16</text>
<text x="90.7" y="202.8">IN23</text>
<text x="90.7" y="200.3">IN22</text>
</g>
<text font-size="1.3" fill="#000084" x="110.2" y="227.8">IN[0..23]</text>
</svg>
